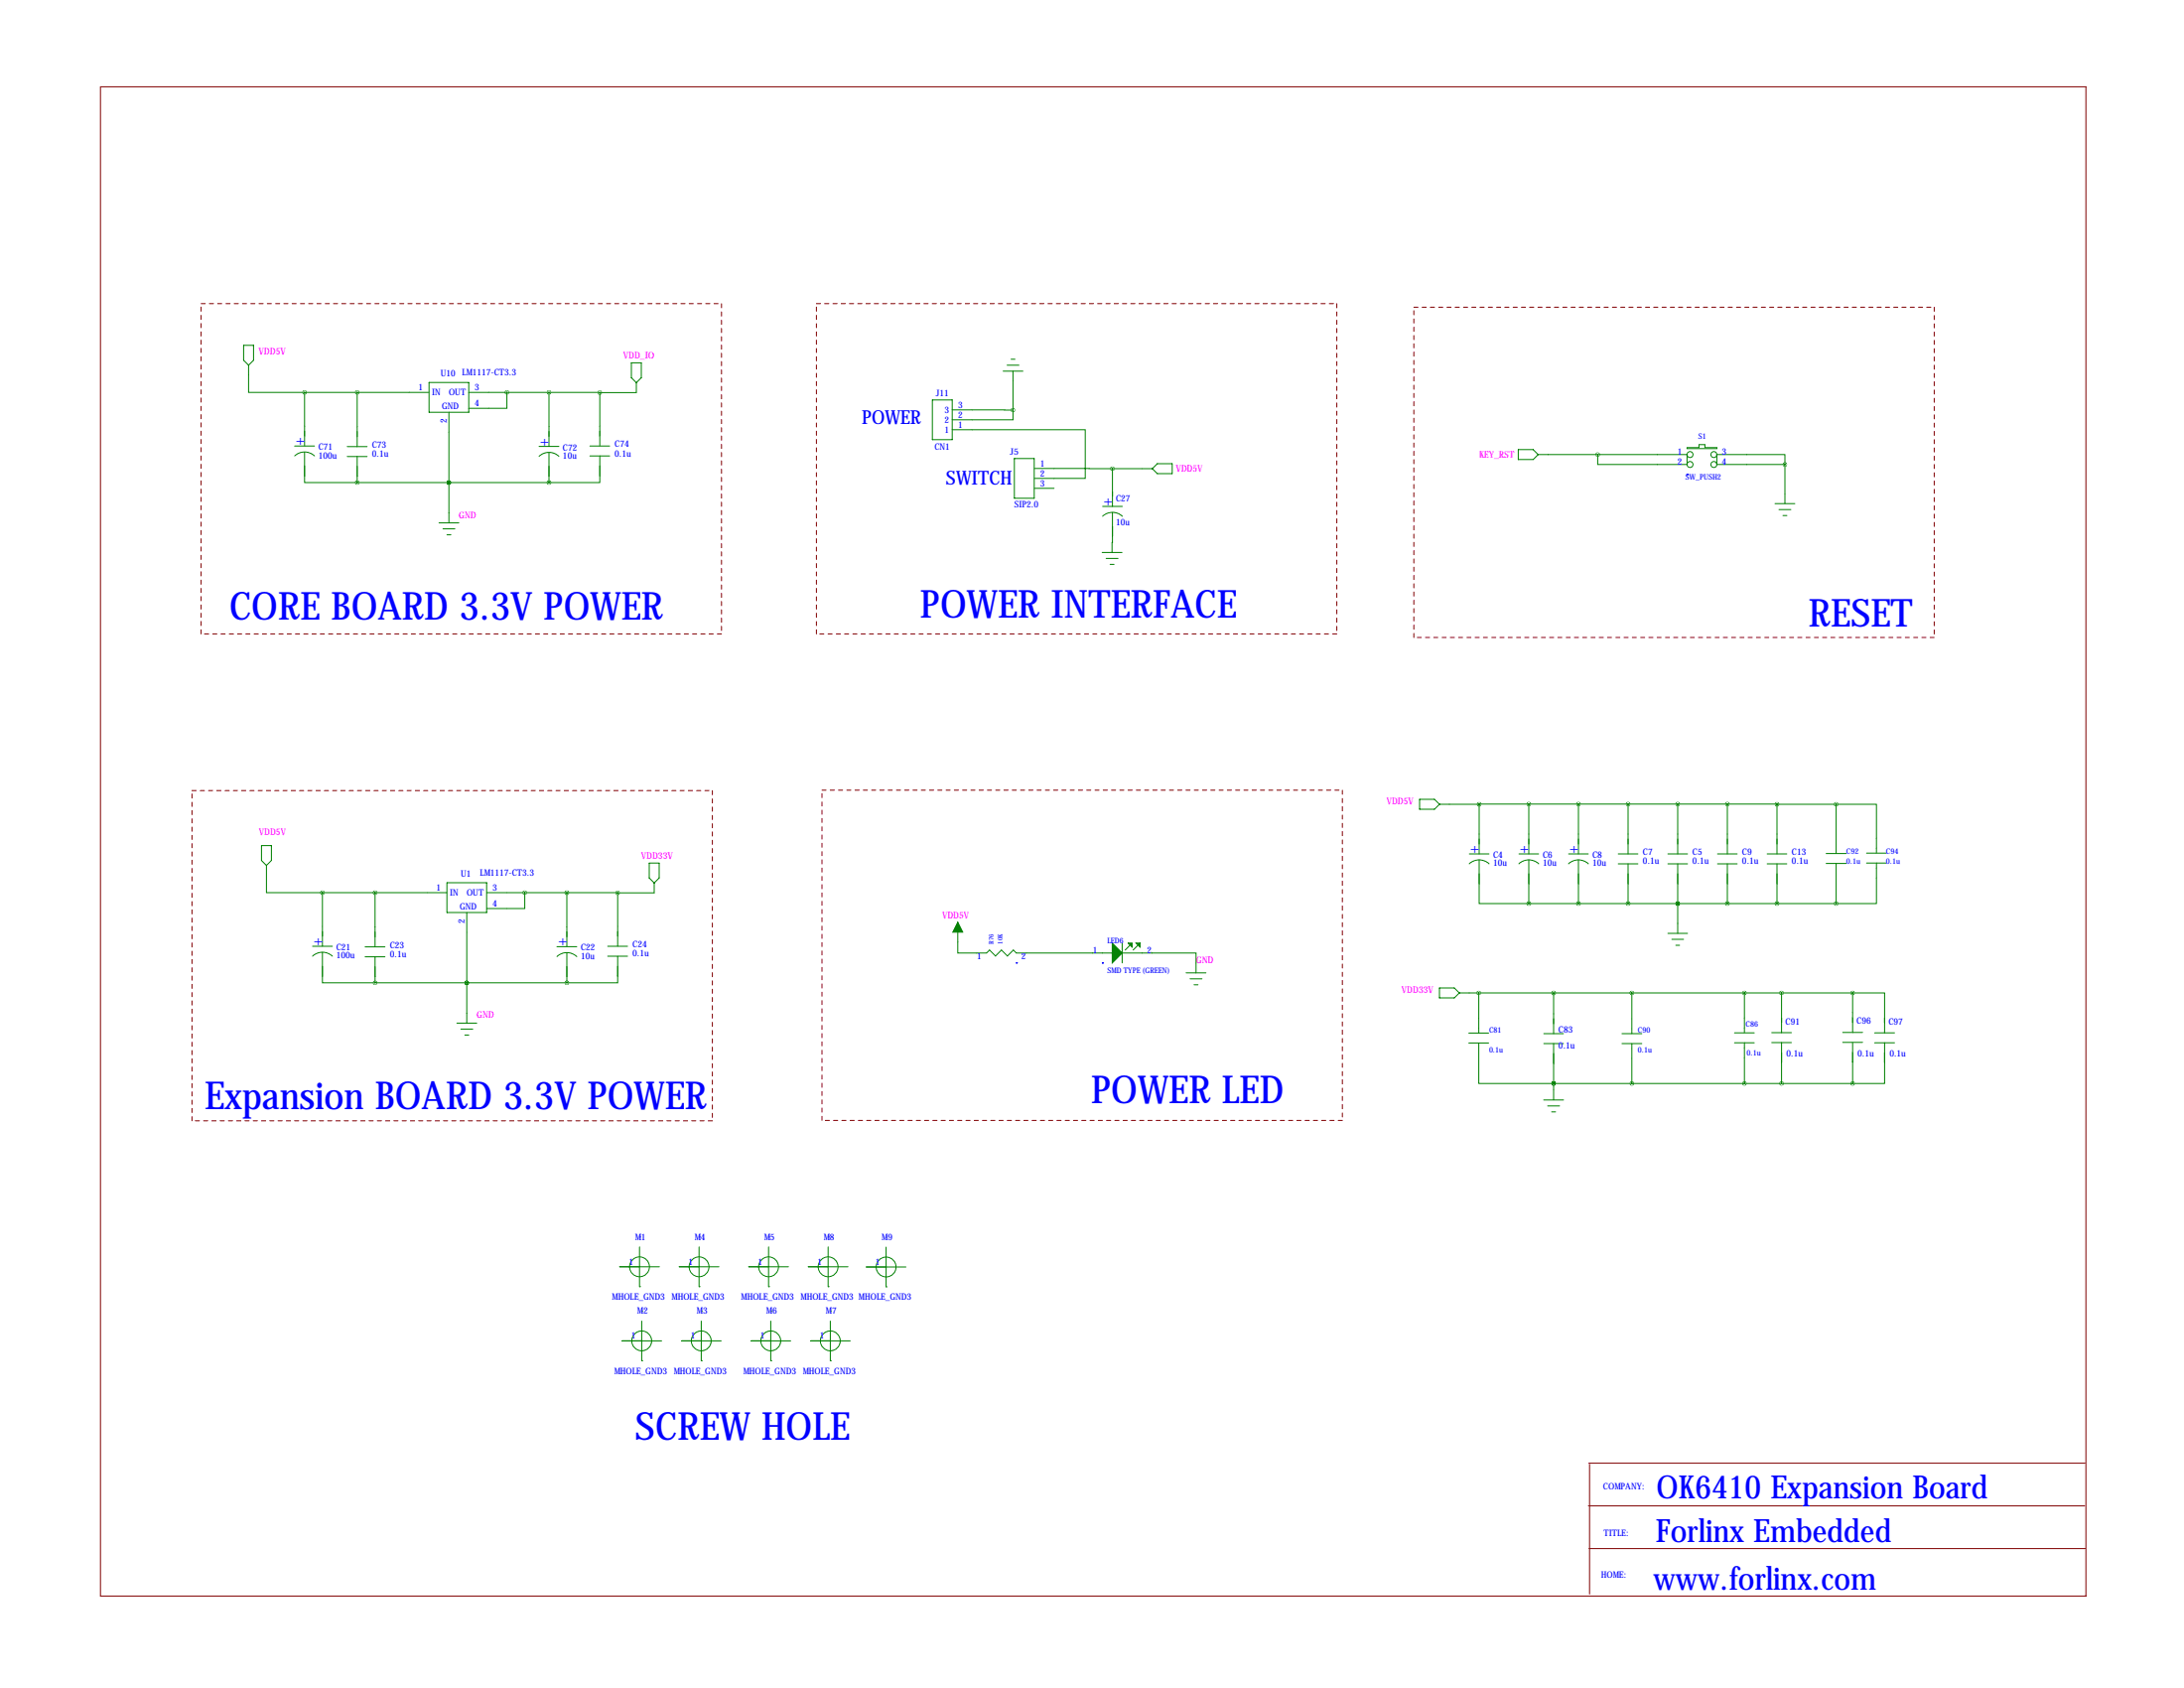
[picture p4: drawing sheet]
<svg xmlns="http://www.w3.org/2000/svg" width="559mm" height="432mm" viewBox="0 0 559 432" stroke-linecap="round" stroke-linejoin="round" font-family="sans-serif">
<g fill="none" stroke="#800000" stroke-width=".25" stroke-dasharray="1.1 1.1">
<path d="M51.5 77.7h133.1M184.6 77.7v84.5M208.9 77.7h133.1M342 77.7v84.5M361.7 78.6h133.2M494.9 78.6v84.5M51.5 162.2v-84.5M184.6 162.2h-133.1M208.9 162.2v-84.5M342 162.2h-133.1M361.7 163.1v-84.5M494.9 163.1h-133.2"/>
<path d="M49.1 202.2h133.2M182.3 202.2v84.5M210.3 202.1h133.2M343.5 202.1v84.5M49.1 286.7v-84.5M182.3 286.7h-133.2M210.3 286.6v-84.5M343.5 286.6h-133.2"/>
</g>
<path d="M25.7 22.2h508v386.1h-508zM406.5 374.3h127M406.7 374.5v33.3M406.4 385.2h127M406.6 396.1h127" fill="none" stroke="#800000" stroke-width=".25"/>
<g fill="none" stroke="#008000" stroke-width=".25">
<path d="M62.3 88.3h2.6v3.9l-1.3 1.2-1.3-1.2zM63.6 93.4v7h14.3M109.8 97.8h10.1v7.7h-10.1zM161.5 92.8h2.6v3.8l-1.3 1.3-1.3-1.3zM162.8 97.9v2.5h-9.3M256.6 94.9h5.1M257.7 93.4h3M258.7 91.9h1M259.2 94.9v10M75.4 114.1h5.1M75.4 116.6a3.7 3.7 0 0 1 5.1 0M77.9 115.6v7.8h13.5"/>
<path d="M77.9 100.4v13.7M77.9 100.4h31.9M88.8 114.2h5.1M88.8 116.8h5.1M91.4 100.4v13.8M91.4 116.8v6.6M114.9 105.5v28.3M119.9 100.4h20.6M129.7 100.4v4h-9.8M137.9 114.2h5.1M137.9 116.7a3.7 3.7 0 0 1 5.1 0M140.5 100.4h13"/>
<path d="M140.5 100.4v13.8M140.5 115.7v7.7M150.9 114.1h5.1M150.9 116.6h5.1M153.5 116.6v6.8h-13M153.5 100.4v13.7M238.6 102.3h5v10.2h-5zM243.6 104.9h15.6M243.6 109.9h34.1v12.5h-13.1M259.2 104.9v2.5h-15.6M259.5 117.3h5.1v10.2h-5.1zM264.6 119.8l20 .1"/>
<path d="M284.6 119.9v9.6M284.6 119.9h10.2M296.1 118.6h3.8v2.6h-3.8l-1.3-1.3zM388.5 115h3.8l1.2 1.3-1.2 1.3h-3.8zM393.5 116.3h38.1v2.5h-22.8v-2.5M431.6 114.5h3.1v-.8h1.5v.8h3.1v.3h-7.7zM439.3 116.3h17.4v2.5h-17.4zM456.7 118.8v10M91.4 123.4h49.1M112.3 133.8h5.1M113.3 135.3h3.1M114.4 136.8h1"/>
<path d="M114.9 123.4h.1M264.6 124.9h5.1M282.1 129.5h5.1M282.1 132.1a3.7 3.7 0 0 1 5.1 0M284.6 131.1l-.1 10.2M454.2 128.8h5M455.2 130.4h3M456.2 131.9h1M282 141.3h5.1M283 142.8h3.1M284 144.4h1M66.9 216.3h2.5v3.8l-1.2 1.3-1.3-1.3z"/>
<path d="M363.2 204.5h3.8l1.3 1.2-1.3 1.3h-3.8zM368.3 205.7h10.2M375.9 218.4h5.1M378.5 220v11.1h12.7M378.5 205.7v12.7M388.6 218.4h5.1M391.2 205.7h-12.7M391.2 205.7v12.7M391.2 220v11.1M391.2 205.7h50.8M401.3 218.4h5.1M403.9 205.7v12.7"/>
<path d="M403.9 220v11.1M414 218.4h5.1M416.6 205.7v12.7M426.7 218.4h5.1M429.3 205.7v12.7M439.4 218.4h5.1M442 205.7h12.7M442 205.7v12.7M452.1 218.4h5.1M454.7 205.7v12.7M454.7 205.7h15.1M467.3 218.3h5"/>
<path d="M469.8 205.7v12.6M469.8 205.7h10.3v12.5M477.6 218.2h5.1M68.2 221.4v6.9h14.3M82.5 228.3v13.8M82.5 228.3h31.9M96 228.3v13.9M114.4 225.8h10.1v7.6h-10.1zM119.4 233.4v28.3M124.5 228.3h20.5M134.3 228.3v4.1h-9.8M145 228.3l13 .1"/>
<path d="M145 228.3v13.9M158 228.4v13.7M166.1 220.8h2.6v3.8l-1.3 1.3-1.3-1.3zM167.4 225.9v2.5h-9.4M245.1 235.9v7.9h7.3l.8-.8 1.5 1.6 1.5-1.6 1.6 1.6 1.5-1.6 .7 .8h24.6M375.9 221a3.7 3.7 0 0 1 5.1 0M388.6 221a3.7 3.7 0 0 1 5.1 0M391.2 231.1h78.6M401.3 221a3.7 3.7 0 0 1 5.1 0M414 221h5.1M416.6 221v10.1M426.7 221h5.1"/>
<path d="M426.7 238.8h5.1M429.3 231.1h.1M429.3 221v17.8M439.4 221h5.1M442 221v10.1M452.1 221h5.1M454.7 221v10.1M467.3 220.9h5M469.8 220.9v10.2M477.6 220.8h5.1M480.1 220.8v10.3h-10.3M80 242.1h5"/>
<path d="M80 244.6a3.7 3.7 0 0 1 5 0M82.5 243.6v7.8h13.5M93.4 242.2h5.1M93.4 244.8h5.1M96 244.8v6.6M96 251.4h49M119.4 251.4h.1M142.5 242.2h5.1M142.5 244.7a3.7 3.7 0 0 1 5.1 0M145 243.7v7.7M155.5 242.1h5.1M155.5 244.6h5.1"/>
<path d="M158 244.6v6.8h-13M287.1 243.8h18.9v5.1M287.1 241.2v5.1M289.2 241.8l-1.3 1.2M291.2 241.8l-1.3 1.2M303.5 248.9h5.1M304.5 250.4h3M305.5 251.9h1M368.3 252.7h3.8l1.3 1.3-1.3 1.3h-3.8zM373.4 254h100.6M378.4 254v10.3M397.5 254v10.4"/>
<path d="M417.5 254v10.4M427.7 240.3h3.1M428.8 241.8h1M446.3 254v10.2M455.8 254v10.2M474 254v10.1M474 254h8.2v10.2M116.9 261.7h5.1M117.9 263.2h3.1M118.9 264.8h1M375.8 266.8h5.1M375.8 264.3h5.1"/>
<path d="M378.4 266.8v10.4h19.1M395 264.4h5M395 267h5M397.5 277.2h.1M397.5 267v14.4M397.5 277.2h76.5M415 264.4h5.1M415 267h5.1M417.5 267v10.2M443.8 266.8h5.1M443.8 264.2h5.1M446.3 266.8v10.4"/>
<path d="M453.3 264.2h5.1M453.3 266.7h5.1M455.8 266.7v10.5M471.5 264.1h5.1M471.5 266.6h5.1M474 266.6v10.6M479.7 266.8h5M479.7 264.2h5M482.2 266.8v10.4h-8.2M395 281.4h5M396 282.9h3M397 284.4h1"/>
<path d="M163.6 316.4h.1M163.6 319v10.1M178.9 316.4h.1M178.9 319v10.1M196.6 316.4h.1M196.6 319v10.1M211.9 316.4h.1M211.9 319v10.1M226.7 316.5h.1M226.7 319v10.2M158.5 324.1h10.2M163.6 329.1h.1"/>
<path d="M164.2 335.4h.1M164.2 337.9v10.2M173.8 324.1h10.1M178.9 329.1h.1M179.4 335.4h.1M179.4 337.9v10.2M191.6 324.1h10.1M196.6 329.1h.1M197.2 335.4h.1M197.2 337.9v10.2M206.8 324.1h10.2M211.9 329.1h.1"/>
<path d="M212.4 335.4h.1M212.4 337.9v10.2M221.6 324.1h10.2M226.7 329.2h.1M159.1 343h10.2M164.2 348.1h.1M174.3 343h10.2M179.4 348.1h.1M192.1 343h10.2M197.2 348.1h.1M207.4 343h10.1M212.4 348.1h.1"/>
<circle cx="432.4" cy="116.3" r=".76"/>
<circle cx="432.4" cy="118.8" r=".76"/>
<circle cx="438.5" cy="116.3" r=".76"/>
<circle cx="438.5" cy="118.8" r=".76"/>
<circle cx="163.6" cy="324.1" r="2.54"/>
<circle cx="178.9" cy="324.1" r="2.54"/>
<circle cx="196.6" cy="324.1" r="2.54"/>
<circle cx="211.9" cy="324.1" r="2.54"/>
<circle cx="226.7" cy="324.1" r="2.54"/>
<circle cx="164.2" cy="343" r="2.54"/>
<circle cx="179.4" cy="343" r="2.54"/>
<circle cx="197.2" cy="343" r="2.54"/>
<circle cx="212.4" cy="343" r="2.54"/>
</g>
<path d="M431.6 121.4h.1M260 246.3h.1M282 246.3h.1" fill="none" stroke="#00f" stroke-width=".25"/>
<g fill="#008000" stroke="#008000" stroke-width=".25">
<path d="M284.6 241.2l2.5 2.6-2.5 2.5z"/>
<path d="M288.6 241.2h1.1v1.1z"/>
<path d="M290.7 241.2h1v1.1z"/>
<path d="M245.1 235.9l1.2 2.6h-2.5z"/>
</g>
<path d="M140.4 123.4a.05 .05 0 0 0 .1 0 .05 .05 0 0 0-.1 0zM114.8 123.4a.05 .05 0 0 0 .1 0 .05 .05 0 0 0-.1 0zM140.4 100.4a.05 .05 0 0 0 .1 0 .05 .05 0 0 0-.1 0zM114.8 123.4a.05 .05 0 0 0 .1 0 .05 .05 0 0 0-.1 0zM153.4 100.4a.05 .05 0 0 0 .1 0 .05 .05 0 0 0-.1 0zM77.9 100.4a.05 .05 0 0 0 .1 0 .05 .05 0 0 0-.1 0zM259.1 104.9a.05 .05 0 0 0 .1 0 .05 .05 0 0 0-.1 0zM145 251.4a.05 .05 0 0 0 .1 0 .05 .05 0 0 0-.1 0zM95.9 251.4a.05 .05 0 0 0 .1 0 .05 .05 0 0 0-.1 0zM119.4 251.4a.05 .05 0 0 0 .1 0 .05 .05 0 0 0-.1 0zM95.9 228.3a.05 .05 0 0 0 .1 0 .05 .05 0 0 0-.1 0zM145 228.3a.05 .05 0 0 0 .1 0 .05 .05 0 0 0-.1 0zM134.2 228.3a.05 .05 0 0 0 .1 0 .05 .05 0 0 0-.1 0zM119.4 251.4a.05 .05 0 0 0 .1 0 .05 .05 0 0 0-.1 0zM158 228.4a.05 .05 0 0 0 .1 0 .05 .05 0 0 0-.1 0zM284.6 119.9a.05 .05 0 0 0 .1 0 .05 .05 0 0 0-.1 0zM454.6 205.7a.05 .05 0 0 0 .1 0 .05 .05 0 0 0-.1 0zM454.6 231.1a.05 .05 0 0 0 .1 0 .05 .05 0 0 0-.1 0zM441.9 231.1a.05 .05 0 0 0 .1 0 .05 .05 0 0 0-.1 0zM429.2 231.1a.05 .05 0 0 0 .1 0 .05 .05 0 0 0-.1 0zM416.5 231.1a.05 .05 0 0 0 .1 0 .05 .05 0 0 0-.1 0zM403.8 231.1a.05 .05 0 0 0 .1 0 .05 .05 0 0 0-.1 0zM391.1 231.1a.05 .05 0 0 0 .1 0 .05 .05 0 0 0-.1 0zM391.1 205.7a.05 .05 0 0 0 .1 0 .05 .05 0 0 0-.1 0zM403.8 205.7a.05 .05 0 0 0 .1 0 .05 .05 0 0 0-.1 0zM416.5 205.7a.05 .05 0 0 0 .1 0 .05 .05 0 0 0-.1 0zM429.2 205.7a.05 .05 0 0 0 .1 0 .05 .05 0 0 0-.1 0zM441.9 205.7a.05 .05 0 0 0 .1 0 .05 .05 0 0 0-.1 0zM417.5 277.2a.05 .05 0 0 0 .1 0 .05 .05 0 0 0-.1 0zM446.3 277.2a.05 .05 0 0 0 .1 0 .05 .05 0 0 0-.1 0zM455.8 277.2a.05 .05 0 0 0 .1 0 .05 .05 0 0 0-.1 0zM474 277.2a.05 .05 0 0 0 .1 0 .05 .05 0 0 0-.1 0zM417.5 254a.05 .05 0 0 0 .1 0 .05 .05 0 0 0-.1 0zM446.3 254a.05 .05 0 0 0 .1 0 .05 .05 0 0 0-.1 0zM455.8 254a.05 .05 0 0 0 .1 0 .05 .05 0 0 0-.1 0zM474 254a.05 .05 0 0 0 .1 0 .05 .05 0 0 0-.1 0zM429.2 231.1a.05 .05 0 0 0 .1 0 .05 .05 0 0 0-.1 0zM378.3 254a.05 .05 0 0 0 .1 0 .05 .05 0 0 0-.1 0zM378.4 205.7a.05 .05 0 0 0 .1 0 .05 .05 0 0 0-.1 0z" fill="#008000" stroke="#008000" stroke-width="1"/>
<g font-size="9.9" fill="#00f">
<text x="58.7" y="158.5">CORE BOARD 3.3V POWER</text>
<text x="235.5" y="158">POWER INTERFACE</text>
<text x="462.8" y="160.3">RESET</text>
<text x="52.3" y="283.7">Expansion BOARD 3.3V POWER</text>
<text x="279.2" y="282.2">POWER LED</text>
<text x="162.6" y="368.3">SCREW HOLE</text>
</g>
<g font-size="8.2" fill="#00f">
<text x="423.8" y="383.2">OK6410 Expansion Board</text>
<text x="423.7" y="394.6">Forlinx Embedded</text>
<text x="423.1" y="406.6">www.forlinx.com</text>
</g>
<g font-size="4.9" fill="#00f">
<text x="220.5" y="108.5">POWER</text>
<text x="242.1" y="124">SWITCH</text>
</g>
<g font-size="3.6" fill="#00f">
<text x="75.6" y="113.8">+</text>
<text x="138.2" y="113.9">+</text>
<text x="282.3" y="129.3">+</text>
<text x="376.2" y="218.2">+</text>
<text x="388.9" y="218.2">+</text>
<text x="401.6" y="218.2">+</text>
<text x="80.2" y="241.8">+</text>
<text x="142.7" y="241.9">+</text>
</g>
<g font-size="2.4" fill="#f0f">
<text x="66.2" y="90.7">VDD5V</text>
<text x="159.5" y="91.6">VDD_IO</text>
<text x="378.5" y="117">KEY_RST</text>
<text x="300.8" y="120.8">VDD5V</text>
<text x="117.4" y="132.5">GND</text>
<text x="354.8" y="205.7">VDD5V</text>
<text x="66.2" y="213.5">VDD5V</text>
<text x="164" y="219.6">VDD33V</text>
<text x="241" y="235.1">VDD5V</text>
<text x="306" y="246.3">GND</text>
<text x="358.6" y="254">VDD33V</text>
<text x="122" y="260.5">GND</text>
</g>
<g font-size="2.3" fill="#00f">
<text x="107.1" y="99.9">1</text>
<text x="110.5" y="101.2">IN</text>
<text x="112.7" y="96.3">U10 LM1117-CT3.3</text>
<text x="114.8" y="101.2">OUT</text>
<text x="121.5" y="99.9">3</text>
<text x="239.4" y="101.3">J11</text>
<text x="113.1" y="104.7">GND</text>
<text x="121.5" y="103.9">4</text>
<text x="241.7" y="105.7">3</text>
<text x="245.2" y="104.3">3</text>
<text x="245.2" y="106.9">2</text>
<text x="114.4" y="108.2" transform="rotate(-90 114.4 108.2)">2</text>
<text x="241.7" y="108.2">2</text>
<text x="241.7" y="110.7">1</text>
<text x="245.2" y="109.4">1</text>
<text x="81.5" y="115.1">C71</text>
<text x="81.5" y="117.2">100u</text>
<text x="95.2" y="114.5">C73</text>
<text x="95.2" y="116.9">0.1u</text>
<text x="144" y="115.2">C72</text>
<text x="144" y="117.3">10u</text>
<text x="157.3" y="114.4">C74</text>
<text x="157.3" y="116.7">0.1u</text>
<text x="239.1" y="115.1">CN1</text>
<text x="258.4" y="116.3">J5</text>
<text x="266.1" y="119.3">1</text>
<text x="429.2" y="116.3">1</text>
<text x="429.2" y="118.8">2</text>
<text x="440.5" y="116.3">3</text>
<text x="440.5" y="118.8">4</text>
<text x="266.1" y="121.9">2</text>
<text x="266.1" y="124.4">3</text>
<text x="259.5" y="129.9">SIP2.0</text>
<text x="285.5" y="128.4">C27</text>
<text x="285.5" y="134.3">10u</text>
<text x="382" y="219.5">C4</text>
<text x="382" y="221.6">10u</text>
<text x="394.7" y="219.5">C6</text>
<text x="394.7" y="221.6">10u</text>
<text x="407.4" y="219.5">C8</text>
<text x="407.4" y="221.6">10u</text>
<text x="420.4" y="218.7">C7</text>
<text x="420.4" y="221.1">0.1u</text>
<text x="433.1" y="218.7">C5</text>
<text x="433.1" y="221.1">0.1u</text>
<text x="445.8" y="218.7">C9</text>
<text x="445.8" y="221.1">0.1u</text>
<text x="458.5" y="218.7">C13</text>
<text x="458.5" y="221.1">0.1u</text>
<text x="111.6" y="227.8">1</text>
<text x="117.9" y="224.3">U1</text>
<text x="122.8" y="224">LM1117-CT3.3</text>
<text x="126" y="227.8">3</text>
<text x="115.1" y="229.2">IN</text>
<text x="117.6" y="232.7">GND</text>
<text x="119.4" y="229.2">OUT</text>
<text x="126" y="231.9">4</text>
<text x="118.9" y="236.1" transform="rotate(-90 118.9 236.1)">2</text>
<text x="86.1" y="243.1">C21</text>
<text x="86.1" y="245.2">100u</text>
<text x="99.8" y="242.5">C23</text>
<text x="99.8" y="244.8">0.1u</text>
<text x="148.6" y="243.2">C22</text>
<text x="148.6" y="245.3">10u</text>
<text x="161.8" y="242.3">C24</text>
<text x="161.8" y="244.7">0.1u</text>
<text x="250" y="245.4">1</text>
<text x="261.3" y="245.4">2</text>
<text x="279.6" y="243.8">1</text>
<text x="293.5" y="243.8">2</text>
<text x="456.8" y="262">C91</text>
<text x="475" y="262">C96</text>
<text x="483.2" y="262.1">C97</text>
<text x="398.8" y="264.2">C83</text>
<text x="398.8" y="268.3">0.1u</text>
<text x="457.1" y="270.2">0.1u</text>
<text x="475.3" y="270.2">0.1u</text>
<text x="483.5" y="270.3">0.1u</text>
<text x="162.5" y="317.2">M1</text>
<text x="177.7" y="317.2">M4</text>
<text x="195.5" y="317.2">M5</text>
<text x="210.8" y="317.2">M8</text>
<text x="225.6" y="317.2">M9</text>
<text x="160.9" y="323.5">1</text>
<text x="176.2" y="323.5">1</text>
<text x="193.9" y="323.5">1</text>
<text x="209.2" y="323.5">1</text>
<text x="224" y="323.6">1</text>
<text x="156.6" y="332.5">MHOLE_GND3 MHOLE_GND3</text>
<text x="189.6" y="332.5">MHOLE_GND3 MHOLE_GND3 MHOLE_GND3</text>
<text x="163.1" y="336.1">M2</text>
<text x="178.3" y="336.1">M3</text>
<text x="196.1" y="336.1">M6</text>
<text x="211.3" y="336.1">M7</text>
<text x="161.5" y="342.5">1</text>
<text x="176.7" y="342.5">1</text>
<text x="194.5" y="342.5">1</text>
<text x="209.7" y="342.5">1</text>
<text x="157.1" y="351.5">MHOLE_GND3 MHOLE_GND3</text>
<text x="190.2" y="351.5">MHOLE_GND3 MHOLE_GND3</text>
<text x="410.2" y="381.1">COMPANY:</text>
<text x="410.4" y="393">TITLE:</text>
<text x="409.7" y="403.6">HOME:</text>
</g>
<g font-size="2" fill="#00f">
<text x="434.5" y="112.2">S1</text>
<text x="431.3" y="122.7">SW_PUSH2</text>
<text x="472.4" y="218.4">C92</text>
<text x="472.4" y="221">0.1u</text>
<text x="482.6" y="218.4">C94</text>
<text x="482.6" y="221">0.1u</text>
<text x="283.3" y="241.2">LED6</text>
<text x="283.3" y="248.9">SMD TYPE (GREEN)</text>
<text x="446.7" y="262.5">C86</text>
<text x="381" y="264.2">C81</text>
<text x="381" y="269.2">0.1u</text>
<text x="419.1" y="264.2">C90</text>
<text x="419.1" y="269.2">0.1u</text>
<text x="446.9" y="269.9">0.1u</text>
</g>
<g font-size="1.6" fill="#00f">
<text x="254.2" y="241.5" transform="rotate(-90 254.2 241.5)">R76</text>
<text x="256.5" y="241.5" transform="rotate(-90 256.5 241.5)">10K</text>
</g>
</svg>
